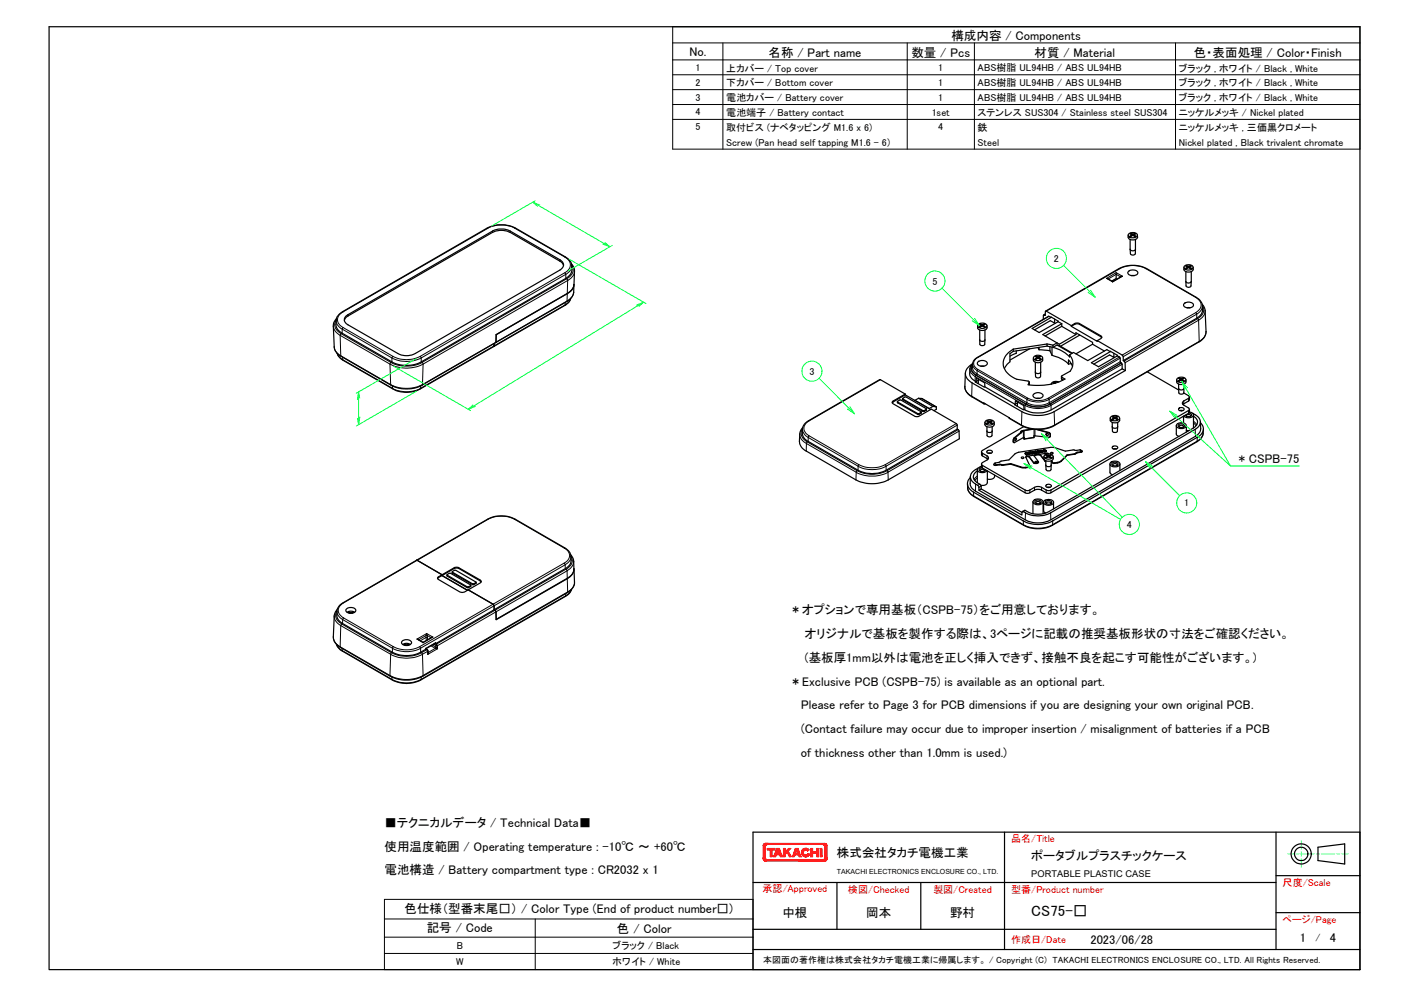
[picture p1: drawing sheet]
<svg xmlns="http://www.w3.org/2000/svg" width="297mm" height="210mm" viewBox="0 0 297 210" stroke-linecap="round" stroke-linejoin="round" font-family="sans-serif">
<g fill="none" stroke="#000" stroke-width=".25">
<path d="M10.3 5.6h276.4v198.6h-276.4zM118.8 55.9l-.5-.8-11-6.2a4.1 4.1 0 0 0-3.5 0l-30.4 17.6-.6 .5-.2 .5M120.5 55.6a2.07 2.07 0 0 1 .6 1.5l-.1 2.8M121 59.9a2.25 2.25 0 0 1-1.4 1.9M121 59.9l-.2 2.2-1 1.2-15.3 8.9M121 59.9a2.48 2.48 0 0 1-1.4 1.9l-15 8.7M235.3 57.4v1.3l-.9 .5M236.3 58.3l-1.7 1-1.3-.7M237.8 49.5a1.02 1.02 0 0 0 .6 1 1.02 1.02 0 0 0 1.1-.1l.3-.3v-.6M237.9 57.1a1.36 1.36 0 0 1 2 .3 1.24 1.24 0 0 1-2.2 0zM238.1 49.2a1.12 1.12 0 0 1 1.7 .4 1.12 1.12 0 0 1-2-.1zM238.2 50.4v2.1"/>
<path d="M238.2 52.5a.63 .63 0 0 0 1.2 0M238.2 52.5l.1 .9a.59 .59 0 0 0 1 0l.1-.9M238.2 49.7h.1M238.2 49.3l.4 .1-.4 .3M238.3 49.7l.1 .1M238.5 58h.7M238.6 49.4v.3M239 49.4v.3M239.2 49.2v.2M239.2 49.1v.1M239.2 49.1a.64 .64 0 0 1-.8 0l.1 .3M239.4 50.4v2.1"/>
<path d="M239.4 49.3l-.4 .1 .4 .3-.2 .1a.48 .48 0 0 0-.8 0M249.6 56.3a.97 .97 0 0 0 .5 .9 .97 .97 0 0 0 1 0l.4-.3v-.6M249.7 56a1.21 1.21 0 0 1 1.8 .3 1.13 1.13 0 0 1-1.9 0zM250 59.3a.65 .65 0 0 0 1.1 0M250 59.3v.9a.58 .58 0 0 0 .6 .3 .58 .58 0 0 0 .5-.3v-.9M250 57.2v2.1M250.2 56.1l-.1-.2a.54 .54 0 0 0 .9 0l-.1 .2M250.4 56.2v.2M250.8 56.2v.2M251.1 56l-.3 .2 .3 .3-.1 .1a.46 .46 0 0 0-.4-.3 .46 .46 0 0 0-.5 .3l-.1-.1 .4-.3-.4-.2M251.1 57.2v2.1M70.9 67.1a1.99 1.99 0 0 0-.6 1.6l.3 4.9a3.1 3.1 0 0 0 1.3 1.5l10.5 6a7.2 7.2 0 0 0 6.6 0l15.5-8.9"/>
<path d="M71.4 66.3l.8-.6 30.5-17.7a6.8 6.8 0 0 1 6 0l10.5 6.1a2.24 2.24 0 0 1 1.3 1.9l.1 .8a2.12 2.12 0 0 1-1.3 1.8l-30.5 17.6a6.9 6.9 0 0 1-6.2 0l-10.5-6a2.13 2.13 0 0 1-1.3-1.9l.1-1.2zM73 66.5l30.8-17.8a4.2 4.2 0 0 1 3.7 0l10.5 6a1.14 1.14 0 0 1 .8 1.1 1.14 1.14 0 0 1-.8 1.1l-30.4 17.5a3.9 3.9 0 0 1-3.7 0l-10.5-6a1.09 1.09 0 0 1-.4-1.9zM104.1 73l-15.5 8.9a6.2 6.2 0 0 1-5.8 0l-10.5-6a2.77 2.77 0 0 1-1.2-1.5M104.2 72.4l-.1 .6M104.6 70.5l-.1 1.7M120.3 62.9a2.25 2.25 0 0 1-1.2 1.4l-15 8.7M203.5 78.6l-.1 2.8a2.53 2.53 0 0 0 1.5 2.2l2.6 1.5h.2M204.8 76.8a2.06 2.06 0 0 0-1.3 2 2.06 2.06 0 0 0 1.4 1.8l10.5 6.1a7.5 7.5 0 0 0 6.8 0l15-8.7M205.1 76.5l-.6 1-.1 1.1a1.98 1.98 0 0 0 1.4 1.8M206.1 76.3a1.29 1.29 0 0 1 2 .2 1.22 1.22 0 0 1-2.1 0zM206.1 68.6v.4a1.15 1.15 0 0 0 2 0v-.4M206.2 68.3a1.18 1.18 0 0 1 1.9 .3 1.13 1.13 0 0 1-2 0z"/>
<path d="M206.3 79.9l-.1 .2M206.5 68.3l.4 .2-.4 .3 .2 .1M206.5 69.5v2.1M206.5 71.6a.64 .64 0 0 0 1.1 0M206.5 71.6l.1 .9a.6 .6 0 0 0 1 0v-.9M206.7 77.1h.8M206.7 68.4v-.2a.57 .57 0 0 0 .8 0v.2M206.9 68.5v.2M207.3 68.5v.2M207.6 69.5v2.1M207.6 68.3l-.3 .2 .3 .3-.1 .1a.46 .46 0 0 0-.4-.3 .46 .46 0 0 0-.4 .3M213.6 73.5v.5l-.7 .5v1.7l-.6 .5-.6 .9"/>
<path d="M213.6 73.5a3.2 3.2 0 0 0-1.7 4.4 4.8 4.8 0 0 0 2.5 2l2.4 .4 .2 .2-.3 .5a12.9 12.9 0 0 0 7.8-1.2l-.6-.3-.1-.3 1.8-1a2.68 2.68 0 0 0-.1-3.5M214.2 73.9v.5l-1.3 .6M217 73.5l-4.1 2.3M217.9 75.4a.99 .99 0 0 0 .5 1 .99 .99 0 0 0 1.1-.2l.3-.3v-.5M218.1 75a1.15 1.15 0 0 1 1.7 .4 1.12 1.12 0 0 1-1.9 0zM218.3 78.4a.65 .65 0 0 0 1.1 0M218.3 78.4v.9a.59 .59 0 0 0 1.1 0v-.9M218.3 75.1l.3 .2M218.3 76.3v2.1M218.5 75.2l-.1-.2a.64 .64 0 0 0 .9 0l-.1 .2M218.6 75.3v.2M218.9 73.2l.2 .5"/>
<path d="M219.1 75.3l-.1 .2M219.1 73.7l2.2 .2M219.1 73.2v.5M219.4 76.3v2.1M219.4 75.1l-.4 .2 .4 .3-.1 .1a.56 .56 0 0 0-.9-.1h-.1l.3-.3M219.9 67.2l.1-.8v-.1l.3 .1 .2-.9 5.3 3.1M220.3 66.1l-.3 .2M220.4 65.5l15.5-8.9a6.5 6.5 0 0 1 5.8 0l10.5 6a2.48 2.48 0 0 1 1.3 2.6 1.93 1.93 0 0 1-1.2 1.8l-15.5 8.9M220.7 72.5l1.3 .2M220.7 72.5v.4l1.1 .2v1.7M220.7 72.5l-7.1 1M220.7 72.9l-7.1 1.1"/>
<path d="M221.3 73.9l.5 .9M221.3 73v.9M221.6 66.9l-.6-.3-14.9 8.7a1.91 1.91 0 0 0-1.1 2M221.6 66.9v-.1l1.5 .8v.2M221.6 66.9l-4 2.3 1.5 .8 4-2.2M221.8 74.8a7.8 7.8 0 0 1 3.5 1.9M222 73.2a7.2 7.2 0 0 1 3.5 2v-.5M222 72.7v.5M222.3 67.2v.7l-.1 .1M222.4 68.1l-1-.6-3.3 2M222.8 72.7l.5 .1 2.8 1.6M222.8 72.7l-.8 .5"/>
<path d="M222.8 72.7l3.1 1.7M222.8 72.2l-.8 .5M223.1 67.8l.7 .4M223.8 79.3v.5l.2 .3M223.8 68.2l-4 2.3 3 1.7M223.8 68.2v.5M223.8 68.7l-3.5 2.1M223.8 68.7l3 1.8M225.3 76.7v-.9l.8 1.4M225.8 68.6l.9-.5h.8l4.6 2.6 .2 .4-1 .6v.2l-5.5-3.2zM225.8 68.7l.8-.4 .7-.1 5 2.9M225.8 76.6l-.5 .1"/>
<path d="M226.8 70.5v-.4l3.5 2v.4M226.8 70.5l-3.5 2-.5-.3M227.6 70.5l-4 2.4M230.3 72.5l2.5 1.4M230.3 72.5l-3.5 2M231.3 71.7l5.4 3.1 .1 1.1M234.1 74.1l-.8-.5-4 2.3-3-1.7-.8 .5M234.1 74.1l-4 2.3 1.5 .8 4-2.2M234.1 74.1l1.5 .7v.2M234.8 74.4v.7l-.1 .1M234.9 75.3l-1-.5-3.3 1.9M235.6 75l.6 .4v.8l.4 .5v1"/>
<path d="M236.6 77.7l-15 8.6a6.2 6.2 0 0 1-5.7-.1M236.6 77.7l.6 .3M236.8 75.9l.4 .4v1.7M241.9 78.3l6.6 3.8M248.1 80a.92 .92 0 0 0 .3 .9 .92 .92 0 0 0 1 .1l.6-.4v-.6M248.2 79.7a1.22 1.22 0 0 1 1.8 .3 1.14 1.14 0 0 1-1.9 0zM248.5 79.7l.3 .2-.3 .3 .1 .1a.48 .48 0 0 1 .9 0l.1-.1M248.7 79.8l-.1-.2a.61 .61 0 0 0 .9 0l-.1 .2M248.8 79.9l.1 .2M249.3 79.9l-.1 .2M249.6 79.7l-.3 .2 .3 .3M249.7 63.9a1.26 1.26 0 0 1 1.9 .3 1.2 1.2 0 0 1-2.1 0z"/>
<path d="M250.2 64.8h.7M253.4 64.1l.7 1.2 .2 4.5a2.5 2.5 0 0 1-1.6 2.2l-30.5 17.6a7.4 7.4 0 0 1-6.8 0l-2.7-1.7M169.2 90l-.5 1-.2 2a2.4 2.4 0 0 0 1.5 2l10.4 6.1a7.6 7.6 0 0 0 6.9 0l14.9-8.7v-1.7l-.4-.3M189.2 84.6v.2l4.3 2.5 .6-.2 .1-.3M189.2 84.5l.7-.3 4.3 2.6-.7 .3zM190.3 83.9v.3l4.3 2.5 .7-.3v-.3M190.3 83.9l.7-.3 4.3 2.6-.4 .3h-.4zM190.8 83.2l-2.7 1.6M190.8 83.2l5.4 3.1M190.8 83l-5.3-3.1-15 8.7a2.49 2.49 0 0 0-1.4 2.8 2.23 2.23 0 0 0 1.3 1.6l10.5 6a6.5 6.5 0 0 0 5.9 0l15-8.6M190.8 83v.2M190.8 83l-2.5 1.5-.2 .2v.2l4.8 2.8h.8l2.6-1.5 5.4 3.1 .1 1.1"/>
<path d="M193.7 83.9h.6l3 1.8M193.7 83.9l3 1.7M193.7 83.9l-.8 .4 3 1.8 .8-.5M196.7 85.6l.6 .1M197.3 85.7l.1 .5-.5 .3M205.8 80.4l-.2 .1 1.9 1h.1M205.8 80.4v-.7l1.8 .9v.9M206 99.2a1.34 1.34 0 0 0-.8 1.3 1.34 1.34 0 0 0 .9 1.2l.6 .4 .2 .9M206 98.9v2.8M206.2 80.1l-.4 .3M206.2 80.1v.6l-.1 .1M206.7 99.3a.41 .41 0 0 1 .3-.5 .41 .41 0 0 1 .5 .2v.3"/>
<path d="M206.9 98.2l-.4 .2M206.9 98.3a.61 .61 0 0 0-.7 .2 .61 .61 0 0 0 0 .8 1.49 1.49 0 0 0 1.9-.2M206.9 95.1l.1 .9 1.3 .7M207 98.5a.4 .4 0 0 0-.5 .2 .4 .4 0 0 0 .1 .5 .86 .86 0 0 0 1.1-.2M207.4 84.9l5.4 3.1M207.6 81.5l6.4 3.7M207.6 89a.98 .98 0 0 0 .5 .9 .98 .98 0 0 0 1.1 0l.4-.4v-.5M207.9 88.6a1.19 1.19 0 0 1 1.7 .4 1.13 1.13 0 0 1-2-.1zM208 88.7l.4 .2-.4 .3h.2M208.1 90.8a.66 .66 0 0 0 1.1 0M208.1 90.8v.9a.58 .58 0 0 0 .5 .3 .58 .58 0 0 0 .5-.3l.1-.9M208.1 89.9v.9"/>
<path d="M208.1 95l.1-.1a.61 .61 0 0 1 1 .3 .69 .69 0 0 1-1.2-.1zM208.1 99.2v2.4a1.05 1.05 0 0 1-1.3 .6M208.3 88.8l-.1-.2 .4 .2 .4-.2v.2M208.3 95.5h.7M208.4 88.9v.2M208.8 88.9v.2M209 89.3a.48 .48 0 0 0-.8 0M209.2 89.9v.9M209.2 88.7l-.4 .2 .4 .3h-.2M210 98l.9-.1 .4 .1a4.7 4.7 0 0 1 4.1 .5l1.4-.1 .3-.3M213.1 97.6v.2M214 85.2h-.1l1.8 1.1 .2-.1"/>
<path d="M214 85.2l.1-.8 1.7 1 .1 .8M214.1 92.3h.1a.25 .25 0 0 1 .1 .3 .25 .25 0 0 1-.4 .1zM214.5 84.8l-.5 .4M214.5 84.8l-.1 .7M214.5 84.7v.1M215.2 91h.1M215.2 90.9v.1M215.3 96.4a.27 .27 0 0 1 .3-.2 .27 .27 0 0 1 .2 .3l-.3 .1zM215.6 90.7l-.4 .1 .1 .2M215.9 92.1v.3l-.1-.2M215.9 92.1v.4l-.2-.3M215.9 92.1l-.2 .1"/>
<path d="M216.2 95.4l.3-.1 .2 .1h-.1a.21 .21 0 0 0-.3-.1 .21 .21 0 0 0-.1 .3 .21 .21 0 0 0 .3 .1l.3-.2a.3 .3 0 0 1-.4 .2 .3 .3 0 0 1-.2-.3zM216.2 95.5l.2 .3M216.3 96.3l.2-.1h.5l.9 1.3 .4 .1a.44 .44 0 0 0 .6-.3M216.3 95.4l-.2 .1M216.4 95.8h.1M216.5 95.4h.2M216.7 96.1h.3l1 1.4h.5l.4-.3M216.7 96.1l-.5 .1 .9 1.9-.1 .2-1.6 .1-2.3-.8M216.8 95.5l-.2 .2M216.9 95.3l.1 .2M216.9 95.3l.2 .4M216.9 95.3h-.1"/>
<path d="M217 80.5v.5M217 95.5l.1 .2M217.2 95.2l.1 .2M217.3 95.5h.1M217.3 95.4l.2 .2M217.3 95.2l.1 .1M217.3 95.4l-.3 .1M217.3 95.3v.1M217.3 95.4v.1M217.4 95.4l.2 .2h-.1M217.4 95.3v.1M217.5 90.4l-1.9 .3-1.9 1.6-.1 .8 .2 .1"/>
<path d="M217.5 95.6l-.1-.1v-.3h-.6l.2 .5h.1M217.7 95.3l-.1-.2a.19 .19 0 0 1 .3 0 .19 .19 0 0 1 0 .3l-.1 .2M217.7 95.2v.1M217.7 95.1l-.2 .1M217.7 95.5v.1l.4-.1M217.7 95.5v.1M217.8 95.5h.3M217.8 90.4l-2.1 .4-1.9 1.5-.1 .9 2-1M217.8 95.1l.1 .1M217.8 95.3l-.1 .2M217.8 95.4l-.1 .1M217.9 95.2h.1"/>
<path d="M217.9 95.2l-.2-.1v.2M217.9 95.2l-.1 .1M217.9 83a1.3 1.3 0 0 1 2 .3 1.24 1.24 0 0 1-2.1 0zM218 95.2h.1M218 91.8h.1M218 91.8v.4l-2.1 .3M218 96l.9 1.2M218 96l.9-.2h.4l1.2 1.4M218 95.8v.2M218 95.8l-1.3 .3M218.1 97.3a.25 .25 0 0 1 .3-.2 .25 .25 0 0 1 .2 .3zM218.2 95.1v.2"/>
<path d="M218.2 95.3l.2 .2M218.2 95.1l-.1 .1M218.2 95.3l.3 .1M218.2 95.3v-.1a.19 .19 0 0 1 .3-.1 .19 .19 0 0 1 0 .3M218.4 95.5h.1M218.4 95.1a.25 .25 0 0 1 .2 .3 .25 .25 0 0 1-.4 .1 .25 .25 0 0 1-.1-.3 .27 .27 0 0 1 .3-.2 .27 .27 0 0 1 .2 .3M218.5 83.9h.7M218.5 90.4l2.7 .8 .2 .3v.4l-.3 .2-3.1-.3M218.5 95.4h.1M218.5 95.3v.1M218.5 95.4v.1M218.7 95.1l.1-.1 .2 .1"/>
<path d="M218.7 95.1h.1M218.8 95.3l.1 .1M218.8 95.3h.1M218.8 95.1h.1M218.8 95l-.1 .1M218.8 90.5l2.3 .6 .3 .3v.6M218.8 95.2l.1 .1M218.8 95.2v.1M218.9 95.4h.1M218.9 95.3v.1M218.9 95h.1M218.9 95.1h.1"/>
<path d="M219 95l.1 .1M219 95.1l-.1 .1 .2 .1h-.2M219 95.1v.1M219 95h-.3v.1M219 95.1l.2 .2M219.1 95.2l.1 .1M219.1 95.1h-.1M219.1 95.2v.2M219.1 95.1h.1M219.1 95.7l.2 .1 1.2 1.3M219.1 95.7l-1.1 .1M219.2 95.3l-.2 .1"/>
<path d="M219.2 95.3h.1M219.3 94.9l.1 .1zM219.3 95h-.1M219.3 95h.1M219.4 94.9l-.1 .1M219.4 95.2v.1M219.4 94.8h.2M219.4 94.9h.1M219.5 95.2h.3M219.5 94.9v.1M219.5 94.9h.1M219.5 95.1l-.1 .1"/>
<path d="M219.5 95v.1M219.6 94.8l.1 .2-.2 .3M219.6 94.9l.1 .1M219.8 95.2l-.4 .1M219.8 94.9a.32 .32 0 0 1 .4-.2 .32 .32 0 0 1 .2 .4h-.5zM219.8 95l.1 .1M219.8 94.8a.33 .33 0 0 1 .5-.1 .33 .33 0 0 1 .1 .4l-.4 .1-.2-.2zM219.9 94.9l-.1 .1M219.9 95l.5-.1zM220.1 96.1a1.04 1.04 0 0 0 .5 1 1.04 1.04 0 0 0 1.2-.1l.2-.3v-.6M220.3 95.8a1.05 1.05 0 0 1 1.7 .5 1.14 1.14 0 0 1-1.9-.2zM220.4 95.6h.1"/>
<path d="M220.4 94.9v.1M220.4 95.5v.2M220.4 95.5l-1.3 .2M220.4 95.5l.3-.1 .3 .2M220.5 98v.9a.62 .62 0 0 0 1.1 0v-.9M220.5 95.9l.3 .2M220.5 97v.9a.65 .65 0 0 0 1.1 0v-.9M220.5 94.9l.1 .1M220.5 95v.1M220.6 95h.1M220.8 96.1l-.3 .3h.2M220.8 96.1v.2"/>
<path d="M220.9 95.6h-.5M221.3 96.1l-.1 .2M221.4 96l.1-.2a.54 .54 0 0 1-.9 0l.1 .2M221.5 95.4a.26 .26 0 0 1 .3-.1 .26 .26 0 0 1 .2 .3 .28 .28 0 0 1-.4 0 .28 .28 0 0 1-.1-.2zM221.6 95.9l-.3 .1 .2 .4a.61 .61 0 0 0-.9 0M221.6 80.9h.1M222 80.6l.3 .1M222.2 80.5h.1M222.2 80.5l.3 .2M222.2 80.5v.2M223.2 80.5a1.17 1.17 0 0 0-1.6 .4M225 95.8v.1"/>
<path d="M227.8 94.8l.3 .1 .1 .2-1.1 .1-.5 .4-1.6 .2M227.9 95.2l-.9 .2-.3 .2a2.95 2.95 0 0 0-3.1 1.6l-1.4 .4-.4-.1-.1-.5 .1 .3 .4 .2 1.1-.2 1.7-1.5M228 95.2l-.2-.5-.9 .2-.5-.2a4.4 4.4 0 0 1-4.1-.4l-.9-.1-6.6 1-.7 .3a3.1 3.1 0 0 1-3.2 1.7l-.2 .2-1 .1a.26 .26 0 0 0-.2 .4 .26 .26 0 0 0 .3 .1l1-.2 .6 .1 1.7-.3M234 97.7v2l.5 .3M234.1 88a1.01 1.01 0 0 0 .4 1 1.01 1.01 0 0 0 1.1 0l.4-.4v-.6M234.1 97.5a1.29 1.29 0 0 1 2 .2 1.22 1.22 0 0 1-2.1 0zM234.3 87.7a1.05 1.05 0 0 1 1.7 .5 1.19 1.19 0 0 1-1.9-.2zM234.4 97.6a.73 .73 0 0 1 1.3 .3 .76 .76 0 0 1-1.3-.2zM234.5 89v.9a.67 .67 0 0 0 1.1 0v-.9M234.5 87.8l.3 .2-.3 .3M234.5 89.9v.9a.62 .62 0 0 0 1.1 0v-.9M234.5 88.3h.1"/>
<path d="M234.5 94.1a.57 .57 0 0 1 .7-.2 .57 .57 0 0 1 .4 .5 .57 .57 0 0 1-.7 .3 .57 .57 0 0 1-.4-.6zM234.7 98a.43 .43 0 0 1 .3-.4 .43 .43 0 0 1 .5 .4h-.1M234.7 87.9l-.1-.2a.59 .59 0 0 0 .9 0l-.1 .2M234.7 94.6h.7M234.8 88l.1 .2M235.3 88l-.1 .2M235.3 87.9l.3 .4h-.1a.46 .46 0 0 0-.5-.2 .46 .46 0 0 0-.4 .2h-.1M235.6 87.8l-.3 .1M236.1 97.7v1.4M248 89.6v1.9l.5 .4M248.2 89.3a1.33 1.33 0 0 1 1.9 .3 1.22 1.22 0 0 1-2.1 0zM248.4 89.5a.73 .73 0 0 1 .7-.3 .73 .73 0 0 1 .6 .6 .71 .71 0 0 1-.7 .2 .71 .71 0 0 1-.6-.5z"/>
<path d="M248.5 81.8a.65 .65 0 0 0 1.1 0M248.5 81.8v.9a.62 .62 0 0 0 1.1 0M248.5 80.9v.9M248.5 86a.57 .57 0 0 1 .7-.2 .57 .57 0 0 1 .4 .6 .57 .57 0 0 1-.7 .2 .57 .57 0 0 1-.4-.6zM248.6 90a.39 .39 0 0 1 .4-.4 .39 .39 0 0 1 .4 .4M248.7 86.5h.7M248.9 86.4l.2 .2M249.5 87.7v1.4M249.6 82.8l1 .6 .1 .3-1.1 .8a.47 .47 0 0 0-.3 .4 .47 .47 0 0 0 .3 .4l1 .7v.4l-29.1 16.8-.7 .1-1.2-.7a1.7 1.7 0 0 0-1.5 0l-1.3 .7-.7-.1-9.2-5.3 .1-.4 1.1-.6a.47 .47 0 0 0 .3-.5 .47 .47 0 0 0-.3-.4l-1.1-.6-.1-.4 8.9-5.1M249.6 80.2h.1M249.6 80.9v.9M249.6 81.8v.9"/>
<path d="M250.1 90.7h.5M250.1 89.6v1.4M250.2 87.7a.44 .44 0 0 1 .3-.4 .44 .44 0 0 1 .5 .3l-.1 .1M250.6 87a.42 .42 0 0 1 .6 .4 .42 .42 0 0 1-.6 .4l-.5-.1-.2-.3M250.8 86.8l-.3 .3-29.1 16.7h-.7l-1.1-.6a1.7 1.7 0 0 0-1.5 0l-1.3 .7-.6-.1-9.2-5.3-.1-.8M250.8 86.8a.67 .67 0 0 1 .7 .8 1.43 1.43 0 0 1-1.9 0M250.8 83.6l-.2 .8-1.2 .8M250.8 86.2v.6M251.5 87.1a1.84 1.84 0 0 1 1.3 2.6l-.8 .7-30.5 17.6a6.4 6.4 0 0 1-6-.2l-.1 .7-9-5.2v-.7l-.2-.3a2.12 2.12 0 0 1-1.6-2.2l.4-.7 1.2-.8M251.6 87.7a1.34 1.34 0 0 1 .9 1.2 1.34 1.34 0 0 1-1 1.3l-30.4 17.6a5.3 5.3 0 0 1-5.1-.3l-.4 .2M251.6 87.4v2.7M253.1 89a1.78 1.78 0 0 1-.7 3.1l-30.5 17.6a6.7 6.7 0 0 1-6.2 0l-10.5-6a1.84 1.84 0 0 1-.6-3.1"/>
<path d="M253.1 88.8v1.5a1.92 1.92 0 0 1-1.1 1.6l-30.5 17.6a5.9 5.9 0 0 1-5.4 0l-10.4-6.1a1.79 1.79 0 0 1-1.2-1.6l.1-1.4M253.7 90.4l-.1 .8a2.26 2.26 0 0 1-1.3 1.8l-30.5 17.6a6.7 6.7 0 0 1-6 0l-10.5-6a2.2 2.2 0 0 1-1.3-1.9v-.8M87.8 118l-15.5 9a2.5 2.5 0 0 0-1.3 2.8 2.16 2.16 0 0 0 1.2 1.5l10.5 6.1a6.7 6.7 0 0 0 6 0l1.1-.7M87.8 118l5.4 3.1M87.8 118l15-8.7a6.4 6.4 0 0 1 5.8 0l10.5 6.1a2.41 2.41 0 0 1 1.3 2.8 2 2 0 0 1-1.2 1.6l-15 8.6M120.3 116.9l.6 1.1 .1 1.8a2.24 2.24 0 0 1-1.4 2l-15 8.7M121 119.8a2.34 2.34 0 0 1-1.4 2.1l-15 8.6v-1.6l-.4-.5M121 119.8l.1 2.8a2.59 2.59 0 0 1-1.5 2.2l-30.5 17.6a7.7 7.7 0 0 1-6.8 0l-10.5-6a2.59 2.59 0 0 1-1.5-2.3l.2-4.5 .6-1.2M206.9 103l8.6 4.9M206.9 103l-.5 .3M209.7 100.1a1.03 1.03 0 0 1-1.6 .8M217.8 105.7v2.5"/>
<path d="M217.9 105.4a1.19 1.19 0 0 1 2 .4 1.27 1.27 0 0 1-2.1-.1zM218.3 105.5a.76 .76 0 0 1 1.2 .3 .8 .8 0 0 1-1.3-.2zM218.4 106a.43 .43 0 0 1 .4-.4 .43 .43 0 0 1 .5 .3l-.1 .1M219.9 105.7v2.5M220 105.8v1.7l.1 .3 .3 .2M220.1 105.6a1.33 1.33 0 0 1 2 .2 1.18 1.18 0 0 1-2.1 0zM220.4 105.6a.72 .72 0 0 1 .7-.2 .72 .72 0 0 1 .6 .5 .77 .77 0 0 1-1.3-.2zM220.5 102.2a.67 .67 0 0 1 1.2 .2 .69 .69 0 0 1-1.2-.1zM220.7 106.1a.41 .41 0 0 1 .2-.5 .41 .41 0 0 1 .5 .3v.2M220.7 102.6h.7M222.1 105.8v1.4M73 128.3a1.28 1.28 0 0 1 2 .2 1.2 1.2 0 0 1-2.1 0z"/>
<path d="M73.2 129l.1-.1a1.38 1.38 0 0 1 1.5 .1M73.4 129l.3 .1M73.6 128.9h.1M73.6 128.9v.2M74.4 128.9l-.1 .2M74.4 128.9h.1M74.4 128.9l-.4 .2-.4-.2M74.5 129l-.3 .1M84.8 135a1.18 1.18 0 0 1 2 .5 1.3 1.3 0 0 1-2.2-.2zM84.9 135.7a1.4 1.4 0 0 1 1.6 0M85.1 135.8l.3 .1M85.3 135.7h.1"/>
<path d="M85.3 135.7l.4 .1 .4-.1-.1 .2M85.3 135.7l.1 .2M86.3 135.8l-.3 .1M88.2 134.7l1 .6M89.2 135.3v.1M89.8 136.5v.1M89.8 136.7l.4 .2v.6M89.8 136.6v.1M91.2 134.2l-2 1.1M91.8 135.4l-2 1.2M93.2 121.1v.1M93.2 121.1l2.7-1.6h.7l4.8 2.8-.1 .5-2.6 1.4"/>
<path d="M93.2 121.2l2.5-1.5h.8l4.9 2.9M93.2 121.1v.1l5.3 3.1-5.3-3.1M93.2 121.2l-.9 .7M93.2 121.1l-.9 .4-.1 .2 .1 .3 4.6 2.7h.9l.9-.5M94.3 121l.4-.2h.3l4.2 2.5-.6 .3zM94.3 121.1v.2l4.2 2.5 .7-.3v-.2M95.3 120.5l.1 .2 4.2 2.4 .7-.2 .1-.3M95.4 120.4l.7-.3 4.3 2.5-.8 .4zM98.7 124.2l5.3 3.1 .2 1.1M104.2 128.4l-12.7 7.3M120.5 124.2a2.41 2.41 0 0 1-1.3 1.4l-30.5 17.6a6.5 6.5 0 0 1-6 0l-10.5-6.1a2.6 2.6 0 0 1-1.3-1.4M211.8 175.3v24.7"/>
<path d="M269 175.3v24.7M277.9 178.4l5.6-.7v4.3l-5.6-.7zM286.7 175.3h-128v28.9h128M158.7 195.7h110.3M158.7 185.9h110.3M158.7 200h128M176.4 185.9v9.8M194.1 185.9v9.8M269 192.2h17.7M269 184.4h17.7"/>
<circle cx="220.8" cy="91.5" r=".25"/>
<circle cx="274.3" cy="179.9" r="1.41"/>
<circle cx="274.3" cy="179.9" r="2.12"/>
</g>
<g fill="none" stroke="#000" stroke-width=".21">
<path d="M141.8 5.6h144.9v25.8h-144.9zM141.8 9h144.9M141.8 12.6h144.9M141.8 15.7h144.9M141.8 18.9h144.9M152.4 9v22.4M191.3 9v22.4M205.4 9v22.4M247.8 9v22.4M141.8 22h144.9M141.8 25.1h144.9M102.7 48l.1 .1"/>
<path d="M102.8 48.1a6.2 6.2 0 0 1 5.8 0M102.8 48.1l-30.5 17.6M103.8 48.7v.2M107.5 48.7v.2M108.6 48.1l10.5 6M108.7 48l-.1 .1M118 54.7v.3M119.1 54.1a1.76 1.76 0 0 1 1.1 1.7 1.76 1.76 0 0 1-1.1 1.6M119.1 54.1h.1M119.3 57.8v.8M119.5 58.7l-30.5 17.6M120.5 56a2.12 2.12 0 0 1-1.2 1.8"/>
<path d="M120.5 55.9a1.91 1.91 0 0 1-1 2.8M121.1 57.2a2.31 2.31 0 0 1-1.4 1.9l-.2-.4M233.3 58.6l2-1.2 1.3 .8-2 1.2zM234.5 59.2l.1 .2M234.6 59.1l.2 .1M234.7 59.2l-.1 .2M234.9 58.9l.2 .1M235.9 56.6a6.7 6.7 0 0 1 5.7 0M236.1 56.6l-15.5 8.9M236.2 58.3l-.9-.5-1.7 1M236.3 58.3l.3-.1h-.4v.2M238.2 49.7l.2 .1"/>
<path d="M238.4 49.1l-.2 .2M238.4 49.2l-.1 .1M238.6 49.5v.2M238.8 49.3l-.1 .3M238.9 49.3v.3M239.1 49.5v.2M239.4 49.3l-.2-.1 .1 .1M239.4 49.7l-.2 .1M241.7 56.6h-.1l10.5 6M250 56.5l.1 .1M250.1 55.9l-.1 .1M250.2 56h-.2"/>
<path d="M250.3 56.3l.1 .2M250.5 56.1v.3M250.6 56.1l.1 .3M250.8 56.3v.2M250.9 56h.2M251 55.9l.1 .1M251.1 56.5l-.1 .1M70.5 73a2.84 2.84 0 0 0 1.4 2.1M70.8 67.5a2.08 2.08 0 0 0 1.4 1.8l-.1 .9M70.9 67.4a1.98 1.98 0 0 0 1 2.9M71.1 74.4l.5 .8 .6 .6 10.5 6M71.9 70.3l10.5 6"/>
<path d="M71.9 70.3l-.2 .2 .1 4.4 10.6 6.2M72.2 65.7h.1M72.2 75.2l.1 .7M72.3 69l-.1 .3 10.4 6.1v.8M72.3 65.7a1.75 1.75 0 0 0-1.1 1.6 1.75 1.75 0 0 0 1.1 1.7M72.3 69l10.5 6.1M73.4 66.3v.2M82.4 76.3a7.3 7.3 0 0 0 6.6 0M82.4 76.3l-.2 .4 .2 4.3a7.5 7.5 0 0 0 6.7 0l-.1 .1M82.8 75.1a6.2 6.2 0 0 0 5.8 0M82.8 75.1l-.2 .2a6.5 6.5 0 0 0 6.2 .1v.8M88.6 75.1l30.5-17.6 .2 .3-30.5 17.6z"/>
<path d="M119.2 63.7l-.1 .6M119.5 63.5v-.1l-30.4 17.6 .1-4.4-.2-.3M120.3 62.9l-.3 .6-.9 .7-30.5 17.7M120.9 61.5a2.35 2.35 0 0 1-1.4 1.9l.2-4.3-30.5 17.6a7.6 7.6 0 0 1-7 0l-10.5-6.1a2.59 2.59 0 0 1-1.4-1.9M185.6 80l-15.1 8.6M204.5 77.7a1.84 1.84 0 0 0 1.1 1.6v1M205 77.3a1.57 1.57 0 0 0 1 1.5M205 76.8a1.49 1.49 0 0 0 .8 2.2M205.7 79.1a1.52 1.52 0 0 1-.7-2.4 1.81 1.81 0 0 0 1 1.4l10.5 6a5.1 5.1 0 0 0 4.7 0M205.7 79.1l-.1 .2 10.5 6.1v.9M205.7 79.1l10.5 6M206 78.8l-.2 .2 10.5 6.1"/>
<path d="M206 78.8l10.5 6M206.2 75.3a1.34 1.34 0 0 0-.9 1.2 1.34 1.34 0 0 0 .9 1.3l-.2 .3v.7M206.2 77.8l10.4 6-.1 .3v.7M206.5 68.8l.2 .1M206.7 68.2l-.2 .1M206.7 68.3h-.1M206.8 68.6l.1 .2M207 68.4v.3M207.1 68.4l.1 .3M207.3 68.6v.2M207.5 68.3h.1M207.5 68.2l.1 .1"/>
<path d="M207.6 68.8l-.1 .1M218.3 75.6l.1 .1M218.4 75l-.1 .1M218.4 75.1h-.1M218.6 75.3v.2M218.8 75.2v.2M218.9 75.2v.2M219.1 75.3v.2M219.2 75.1h.2M219.3 75l.1 .1M219.4 75.6l-.1 .1M220.3 66.3l-.1 .1"/>
<path d="M221.1 66.6l-15 8.7M223.9 79.5v.4M226.6 68.1v.2M227.6 68.1v.2M232.1 70.7v.2M236 75.2l-15 8.6M236.2 75.4l-15 8.7M236.2 76.2l-15 8.6v.2l.1 .1 15-8.7M236.4 76.5l-15 8.6M236.6 76.7l-15 8.7-.2-.3M236.6 74.8l15.6-8.9 .1 .3-15.5 8.9M248.6 79.6l-.1 .1"/>
<path d="M248.6 79.7h-.1M248.8 79.9v.2M249 79.8v.2M249.1 79.8v.2M249.3 79.9v.2M249.4 79.7h.2M249.5 79.6l.1 .1M252.2 62.6h-.1a1.7 1.7 0 0 1 1.1 1.6 1.7 1.7 0 0 1-1.1 1.6M252.5 67.1l-15.5 9M252.7 72v-4.6l-15.5 9M253.5 64.4a2.05 2.05 0 0 1-1.2 1.8v.8M253.5 64.4a1.91 1.91 0 0 1-1 2.7"/>
<path d="M254.1 65.4a2.26 2.26 0 0 1-1.4 2l-.2-.3M254.3 69.8a2.4 2.4 0 0 1-1.5 2.1l-30.5 17.6M82.7 81.8l.1 .1M82.7 81.3v.5M88.7 81.3v.5a6.5 6.5 0 0 1-6 0M168.6 91.4a2.19 2.19 0 0 0 1.4 2v1.6M169.2 90.4a2.21 2.21 0 0 0 1.2 1.7M169.2 90.3a1.93 1.93 0 0 0 1 2.8M170.2 93.1l-.2 .3 10.5 6.1-.1 1.6M170.2 93.1l10.5 6M170.4 92.1l10.5 6.1M170.4 92.1v.9"/>
<path d="M170.6 91.8l10.5 6.1-.2 .3M170.6 88.6a1.68 1.68 0 0 0-1.1 1.6 1.68 1.68 0 0 0 1.1 1.6l-.2 .3M180.7 99.1l-.2 .3a6.8 6.8 0 0 0 6.4 .3l.3-.2 .1 1.6M180.7 99.1a7.1 7.1 0 0 0 6.3 0M180.9 98.2a6.4 6.4 0 0 0 5.9 0M180.9 98.2v.8M181.1 97.9a6.7 6.7 0 0 0 5.6 0l.1 .3M186.8 98.2v.8M188.3 84.5v.1M189.2 84.7v.1M190.3 84v.2M193.5 87.1v.2"/>
<path d="M193.7 87.1v.2M194.1 86.9v.2M194.3 83.9l3 1.8M194.5 86.5v.1M194.9 86.5v.1M195.3 86.2v.2M201.6 89.2l-15 8.7M201.8 89.5l-15 8.7M202 90.5l-15 8.6 .2 .4 15-8.7M203.4 81.4a2.25 2.25 0 0 0 1.4 2M204.8 83.4l.1 .2M204.8 83.4l2.8 1.6"/>
<path d="M204.9 80.6l-.1 2.8M207.1 95.5v.5M207.1 98v.6M207.4 84.9l.1 .2M208 89.2l.2 .1M208.1 96v.6M208.2 88.6l-.2 .1M208.2 88.6l-.1 .1M208.4 88.9v.2M208.5 88.7v.3M208.7 88.7v.3M208.8 88.9v.2"/>
<path d="M209 88.6l.1 .1M209 88.6l.2 .1M209.2 89.2l-.2 .1M209.7 97.6l.1 .4M209.8 97.5l.2 .4M210.8 97.8v.1M211.1 97.9h.1M211.4 97.9v.1M212.7 87.9l.1 .1M212.8 88v.2M212.8 88h.1M212.8 88l2.5 1.5"/>
<path d="M213.6 93l.1 .1M213.6 92.7h.1M213.8 92.2l.1 .1M215.2 98.3v.1M215.2 91h.1M215.3 89.5l.1 .1M215.3 89.5a8 8 0 0 0 7 0l-.1 .1M215.4 86.7l-.1 2.8M215.7 90.8v1.4M215.9 90.7v1.4M216.2 95.4v.1M216.2 85.1l-.1 .2a5.6 5.6 0 0 0 5.5 .1v.9"/>
<path d="M216.2 95.6h.1M216.2 98.4v.1M216.2 85.1a5.6 5.6 0 0 0 5.2 0M216.4 95.3v.1M216.4 95.7v.1M216.5 84.8l-.2 .3a5.4 5.4 0 0 0 5 0M216.5 95.7v.1M216.6 95.3v.1M216.6 83.8a5 5 0 0 0 4.5 .1l.1 .2M216.7 95.7h.1M216.8 98.3v.1M217 96.1v.1"/>
<path d="M217 80.5v.5M217.2 95.2h.1M217.3 95.4v.1M217.3 95.2v.1M217.3 95.4h.1M217.4 95.3h.1M217.6 95.1v.1M217.7 95.1h.1M217.9 95.1v.1M217.9 97.4v.1M218 95.2v.1M218 92.1l-2.1 .3"/>
<path d="M218 90.4v1.4M218.1 95.1h.1M218.2 90.4v1.4M218.2 95.2v.2M218.2 95.8v.1M218.3 95v.1M218.4 95.4v.1M218.4 95v.1M218.5 95.4h.1M218.6 95.2v.1M218.7 95v.1M218.8 94.9v.1"/>
<path d="M218.9 95.3v.1M218.9 95.1v.1M218.9 95.7v.1M219 95h.1M219 95.1h.1M219 95.3v.1M219.1 95v.1M219.1 95.3v.1M219.1 95.1v.1M219.2 95.2v.1M219.3 94.9v.1M219.3 95.8v.1"/>
<path d="M219.4 94.8v.1M219.6 94.8v.1M219.6 94.9v.1M219.8 95v.1M220.1 94.7v.1M220.3 95.1v.1M220.3 97v.1M220.5 96.4h.1M220.6 94.9v.1M220.6 95.8l-.1 .1M220.7 95.8l-.2 .1M220.8 96.1v.2"/>
<path d="M221 95.9v.3M221 95.6h.1M221.1 95.9v.3M221.1 91.1v.1M221.2 84.1v.7a5.3 5.3 0 0 1-4.7 0M221.3 96.1v.2M221.4 95.8l.2 .1M221.4 91.8v.1M221.4 91.5h.1M221.5 95.8l.1 .1M221.6 96.4h-.1M221.8 97.3v.2"/>
<path d="M222 80.6l.2-.1-.1 .1M222.2 86.7l.1 2.8M222.3 97.5v.1M222.5 80.6v.1M222.9 97.4v.1M223.7 97v.1M226.6 95.6v.1M226.9 95.4v.1M227.1 95.2v.2M227.7 94.7l.2 .4M234.5 88.3h.1M234.6 87.7l-.1 .1"/>
<path d="M234.7 87.7l-.2 .1M234.8 88v.2M235 87.8l-.1 .3M235.1 87.8v.3M235.3 88v.2M235.4 87.7l.2 .1M235.5 87.7l.1 .1M235.6 88.3h-.1M248.5 80.2l.1 .1M249.3 87.7l.2 .1M249.6 84.5v.5M249.6 80.2l-.1 .1"/>
<path d="M250.5 83.9v.6M250.5 86.5v.6M251.5 87.1h.1M251.6 88.7l.7 .8M251.6 89.1l.5 .6M252 90.4v1.5M252.3 93l.1-.1-30.5 17.6M253.6 91.2a2.03 2.03 0 0 1-1.2 1.7v-.8M95.7 119.6v.1M96.7 119.6v.1M102.8 109.3a6.6 6.6 0 0 1 5.6 0M102.9 109.3l-30.6 17.7"/>
<path d="M108.6 109.3h-.2l10.5 6.1M119.1 115.4h-.2a1.67 1.67 0 0 1 1.2 1.6 1.67 1.67 0 0 1-1.2 1.6M119.3 119.9l-27.3 15.8M120.4 117.2a2.01 2.01 0 0 1-1.3 1.8l.1 .8M120.4 117.1a1.86 1.86 0 0 1-1.1 2.8M120.9 118.2a2.35 2.35 0 0 1-1.4 2l-.2-.3M204 102.7a2.84 2.84 0 0 0 1.3 1.9M205.2 103.7l.1 .8 10.5 6.1M205.7 102v1.4M206 100.6l-.5 .6M206 100.3l-.7 .7M206.6 102l-.5 .2"/>
<path d="M206.8 102.4l-.4 .2M215.7 109.7v.8a6.8 6.8 0 0 0 6.2 0M216.1 103.2v.6M216.2 107.5l-.5 .3M216.2 108l-.1 1.5M217.1 103.2v.6M218.1 102.6v.6M219.6 102.6v.6M220.6 103.2v.6M221.5 108v1.5M221.5 103.2v.6M221.9 110.5l-.1 .1"/>
<path d="M221.9 109.7v.8M70.5 129.8a2.32 2.32 0 0 0 1.3 2v4.6M70.9 135.7l.4 .6 .9 .8M71 128.7a2.12 2.12 0 0 0 1.2 1.8M71 128.7a1.9 1.9 0 0 0 1 2.7M72 131.4l10.5 6.1M72 131.4l-.2 .4 10.6 6-.1 4.6M72.1 136.5l.1 .5 10.5 6.2M72.2 130.5v.8M72.2 130.5l10.5 6M72.5 130.2l10.4 6-.2 .3M72.5 127a1.69 1.69 0 0 0-1.2 1.6 1.69 1.69 0 0 0 1.2 1.6l-.3 .3"/>
<path d="M73.4 129l.2-.1-.2 .1M73.9 129.1v.1M74 129.1v.1M74.5 129l-.1-.1 .1 .1M82.5 137.5l-.1 .2a7 7 0 0 0 6.7 .1M82.5 137.5a7 7 0 0 0 6.4 0M82.7 136.5v.9M82.7 136.5a6.5 6.5 0 0 0 6 0M82.9 136.2a6.5 6.5 0 0 0 5.6 0l.2 .3M85.1 135.8l.2-.1-.1 .1M85.6 135.8v.2M85.8 135.8v.2"/>
<path d="M86.1 135.7l.1 .1M86.1 135.7l.2 .1M87.9 134.6l2.1-1.2 1.2 .8-2 1.2zM88.2 134.7l-.3-.1h.4v.2M88.5 136.2l30.4-17.6 .2 .3-30.4 17.6M88.7 136.5v.9M88.9 137.5l.2 .3M89.1 137.8v4.6M89.1 137.8l1-.6 .1 .6M90 133.4l.1 .5M90 133.4l-.2 .5-1.5 .9M90.1 136.8h-.1l.1 .4 .1-.1"/>
<path d="M90.1 134.3h-.3l.1 .6M90.1 133.9h-.3v.4l-1.2 .7M90.1 133.9v.4M90.1 134.3l.1 .4M90.1 133.9l.8 .4M90.2 137.4h.1M90.2 137.5v.3M90.3 137.4l-.1 .4M90.8 136l1 .5M91.1 135.8l.8 .5M91.5 135.6l.4 .3M91.8 136.5l-1.5 .9"/>
<path d="M91.9 136.3l-.1 .2M91.9 136.3h.1M91.9 136v.3M91.9 136.3l-.1 .2 .4 .1M91.9 136.3l.3 .3M92 135.7l-.2-.3-2 1.1 .2 .3-1.1 .7M92.2 136.6l-2 1.2M92.4 121.5v.1M94.3 121.2v.1M95.4 120.5v.2M98.5 123.6v.2M98.8 123.6v.2"/>
<path d="M99.2 123.3v.2M99.6 123v.1M99.9 123v.1M100.3 122.7v.2M101.3 122.2v.2M119.2 125.6l.1-.1-30.5 17.6v-.5M119.6 121.9l.1 2.8M119.6 121.8l-.1-1.6-27.3 15.8v.6M119.7 124.7l-30.5 17.6a7.6 7.6 0 0 1-7 0l-10.5-6.1a2.54 2.54 0 0 1-1.4-2.1M119.7 124.7l-.1 .1M120.5 124.2l-.6 .8-.6 .5v-.5M121.1 122.6a2.4 2.4 0 0 1-1.4 2.1"/>
<path d="M82.6 142.6v.5a6.8 6.8 0 0 0 6.2 0l-.1 .1M81 189.4h77.7v14.8h-77.7zM81 193.5h77.7M81 197.4h77.7M112.8 193.5v10.7M81 200.8h77.7"/>
<circle cx="92" cy="135.8" r=".19"/>
</g>
<g fill="#f00" stroke="#f00" stroke-width=".21">
<path d="M173.8 178.3l.5 2.6-.5-.2z"/>
<path d="M173.8 180.7l.5 .2-.5-.1z"/>
<path d="M173.8 180.8l.5 .1h-.5z"/>
<path d="M173.8 180.9h.5v.1z"/>
<path d="M173.7 181h.6z"/>
<path d="M173.7 181h.6v.1z"/>
<path d="M173.7 181l.6 .1z"/>
<path d="M173.5 181.1h.8z"/>
<path d="M173.4 181.1l.7 .2z"/>
<path d="M173.5 181.1l.7 .1z"/>
<path d="M173.5 181.1h.8l-.1 .1z"/>
<path d="M173.4 181.1l.7 .2-.3 .1z"/>
<path d="M161.8 181.1h11.6l.4 .3z"/>
<path d="M161.4 181.4l.4-.3 12 .3z"/>
<path d="M161.1 181.3l.7-.2-.4 .3z"/>
<path d="M161.1 181.3l.3 .1z"/>
<path d="M161.1 181.3l.7-.2z"/>
<path d="M161 181.2l.7-.1z"/>
<path d="M161 181.1h.7l-.7 .1z"/>
<path d="M161 181.1h.7z"/>
<path d="M161 181.1h.6z"/>
<path d="M160.9 181h.6l-.5 .1z"/>
<path d="M160.9 181h.6z"/>
<path d="M160.9 180.9h.6l-.6 .1z"/>
<path d="M160.9 180.9h.6z"/>
<path d="M160.9 180.9l.5-.2v.1z"/>
<path d="M161.4 178.3v2.4l-.5 .2z"/>
<path d="M160.9 178.1l.5 .2-.5 2.6z"/>
<path d="M160.9 178.1l.5 .1v.1z"/>
<path d="M160.9 178.1h.6z"/>
<path d="M160.9 178l.6 .1h-.6z"/>
<path d="M160.9 178h.6z"/>
<path d="M161 177.9l.5 .1h-.6z"/>
<path d="M161 177.9h.6z"/>
<path d="M161 177.9h.7z"/>
<path d="M161.1 177.7l.7 .2z"/>
<path d="M161 177.8l.7 .1z"/>
<path d="M161 177.8l.7 .1h-.7z"/>
<path d="M161.1 177.7l.3-.1 .4 .3z"/>
<path d="M161.4 177.6l12 .3h-11.6z"/>
<path d="M161.4 177.6h12.4l-.4 .3z"/>
<path d="M173.4 177.9l.4-.3 .3 .1z"/>
<path d="M173.8 177.6l.3 .1z"/>
<path d="M173.4 177.9l.7-.2z"/>
<path d="M173.5 177.9l.7-.1z"/>
<path d="M173.5 177.9l.7-.1 .1 .1z"/>
<path d="M173.5 177.9h.8z"/>
<path d="M173.6 177.9h.7z"/>
<path d="M173.7 178l.6-.1v.1z"/>
<path d="M173.7 178h.6z"/>
<path d="M173.8 178.1l.5-.1v.1z"/>
<path d="M173.8 178.1h.5z"/>
<path d="M173.8 178.2l.5-.1-.5 .2z"/>
<path d="M173.8 178.3l.5-.2v2.8z"/>
<path d="M161.1 177.7l.3-.1z"/>
<path d="M173.8 181.4l.3-.1z"/>
<path d="M162.8 179l.6-.3v.3z"/>
<path d="M161.8 178.7h1.6l-.6 .3z"/>
<path d="M161.8 178.7l1 .3h-.4z"/>
<path d="M161.8 178.7l.6 .3h-.6z"/>
<path d="M162.4 179l.4 1.4h-.4z"/>
<path d="M162.4 179h.4v1.4z"/>
<path d="M163.8 179.7h.5l.1 .4z"/>
<path d="M164.3 179.7l.6 .7-.5-.3z"/>
<path d="M164.3 178.7l.6 1.7-.6-.7z"/>
<path d="M163.7 178.7l.3 .4-.2 .6z"/>
<path d="M163.7 178.7l.1 1-.7 .7z"/>
<path d="M163.8 179.7l-.1 .4-.6 .3z"/>
<path d="M163.1 180.4l.6-.3-.2 .3z"/>
<path d="M163.7 178.7h.6l-.3 .4z"/>
<path d="M164.3 178.7v1l-.3-.6z"/>
<path d="M163.8 179.7l.6 .4h-.7z"/>
<path d="M164.4 180.1l.5 .3h-.4z"/>
<path d="M166.2 179.3l.2 1.1-.5-.8z"/>
<path d="M165.5 179.4l.7-.1-.3 .3z"/>
<path d="M165.5 179.4l.4 .2-.4 .4z"/>
<path d="M165.5 179.4v.6l-.3 .4z"/>
<path d="M165.5 180v.4h-.3z"/>
<path d="M166.2 179.3l.7 1.1h-.5z"/>
<path d="M166.2 178.7h.5l-.5 .6z"/>
<path d="M166.2 178.7v.6l-.7 .1z"/>
<path d="M165.2 178.7h.3v.7z"/>
<path d="M165.2 178.7l.3 .7-.3 1z"/>
<path d="M167.7 179.7h.5l.1 .4z"/>
<path d="M168.2 179.7l.7 .7-.6-.3z"/>
<path d="M168.3 178.7l.6 1.7-.7-.7z"/>
<path d="M167.7 178.7l.3 .4-.3 .6z"/>
<path d="M167.7 178.7v1l-.7 .7z"/>
<path d="M167.7 179.7l-.1 .4-.6 .3z"/>
<path d="M167 180.4l.6-.3-.1 .3z"/>
<path d="M167.7 178.7h.6l-.3 .4z"/>
<path d="M168.3 178.7l-.1 1-.2-.6z"/>
<path d="M167.7 179.7l.6 .4h-.7z"/>
<path d="M168.3 180.1l.6 .3h-.4z"/>
<path d="M170.2 179.2l.4-.2z"/>
<path d="M170.5 178.9l-.3 .3z"/>
<path d="M170.2 179.2l.3-.3z"/>
<path d="M170.4 178.9l-.2 .3z"/>
<path d="M170.3 178.8l-.1 .4z"/>
<path d="M170.3 178.8l-.2 .3z"/>
<path d="M170.2 178.7l-.1 .3z"/>
<path d="M170.2 178.7l-.2 .3z"/>
<path d="M170.1 178.7l-.1 .3z"/>
<path d="M170 178.7v.3z"/>
<path d="M169.9 178.7h.1l-.1 .3z"/>
<path d="M169.9 178.7v.3z"/>
<path d="M169.8 178.7l.1 .3z"/>
<path d="M169.8 178.7v.3z"/>
<path d="M169.7 178.7l.1 .3z"/>
<path d="M169.6 178.7h.1l.1 .3z"/>
<path d="M169.6 178.7l.1 .3z"/>
<path d="M169.5 178.7l.2 .3z"/>
<path d="M169.5 178.7l.1 .3z"/>
<path d="M169.5 178.8l.1 .2z"/>
<path d="M169.5 178.8l.1 .3z"/>
<path d="M169.4 178.8l.2 .3z"/>
<path d="M169.4 178.8l.1 .3z"/>
<path d="M169.3 178.8l.2 .3z"/>
<path d="M169.3 178.8l.2 .4z"/>
<path d="M169.2 178.9l.3 .3z"/>
<path d="M169.2 179l.3 .2z"/>
<path d="M169.1 179l.4 .2z"/>
<path d="M169.1 179l.3 .3z"/>
<path d="M169.1 179l.3 .3-.3-.1z"/>
<path d="M169.1 179.2l.3 .1z"/>
<path d="M169 179.2l.4 .1z"/>
<path d="M169 179.2l.4 .2z"/>
<path d="M169 179.3l.4 .2z"/>
<path d="M169 179.3l.4 .2-.4-.1z"/>
<path d="M169 179.4l.4 .1z"/>
<path d="M169 179.5h.4z"/>
<path d="M168.9 179.6l.5-.1z"/>
<path d="M168.9 179.6h.5l-.4 .1z"/>
<path d="M169 179.7l.4-.1z"/>
<path d="M169 179.7h.4l-.4 .1z"/>
<path d="M169 179.8l.4-.1z"/>
<path d="M169 179.9l.4-.1z"/>
<path d="M169 179.9l.4-.1-.4 .2z"/>
<path d="M169 180l.4-.2z"/>
<path d="M169.1 180l.3-.2z"/>
<path d="M169.1 180l.3-.1z"/>
<path d="M169.1 180.1l.4-.2z"/>
<path d="M169.1 180.1l.4-.2-.3 .3z"/>
<path d="M169.5 179.9l-.3 .3z"/>
<path d="M169.2 180.2l.3-.2z"/>
<path d="M169.5 180l-.2 .2z"/>
<path d="M169.3 180.2l.2-.2z"/>
<path d="M169.5 180l-.1 .3z"/>
<path d="M169.6 180l-.2 .3z"/>
<path d="M169.6 180l-.1 .4z"/>
<path d="M169.6 180.1l-.1 .3z"/>
<path d="M169.7 180.1l-.2 .3z"/>
<path d="M169.7 180.1l-.1 .3z"/>
<path d="M169.7 180.1v.3z"/>
<path d="M169.8 180.1l-.1 .3z"/>
<path d="M169.8 180.1v.4l-.1-.1z"/>
<path d="M169.8 180.1v.4z"/>
<path d="M169.8 180.1l.1 .4z"/>
<path d="M169.9 180.1v.4z"/>
<path d="M169.9 180.1l.1 .3z"/>
<path d="M170 180.1v.3z"/>
<path d="M170 180.1l.1 .3z"/>
<path d="M170 180.1l.2 .3h-.1z"/>
<path d="M170 180.1l.2 .3z"/>
<path d="M170.1 180l.2 .3z"/>
<path d="M170.1 180l.3 .3z"/>
<path d="M170.2 180l.2 .3z"/>
<path d="M170.2 180l.3 .2-.1 .1z"/>
<path d="M170.2 180l.3 .2z"/>
<path d="M170.2 179.9l.3 .3z"/>
<path d="M170.3 179.9l.2 .3z"/>
<path d="M170.3 179.9l.3 .2-.1 .1z"/>
<path d="M170.3 179.8l.3 .3z"/>
<path d="M170.3 179.8l.3 .2z"/>
<path d="M170.3 179.8l.4 .1z"/>
<path d="M170.9 178.7h.4v.7z"/>
<path d="M170.9 178.7l.4 .7-.4 1z"/>
<path d="M171.3 179.4v.3l-.4 .7z"/>
<path d="M171.3 179.7v.7h-.4z"/>
<path d="M171.3 179.4l.8 .3h-.8z"/>
<path d="M171.3 179.4h.8v.3z"/>
<path d="M172.1 179.4l.4 1-.4-.7z"/>
<path d="M172.5 178.7v1.7l-.4-1z"/>
<path d="M172.1 179.7l.4 .7h-.4z"/>
<path d="M172.1 178.7h.4l-.4 .7z"/>
<path d="M172.9 178.7h.4v1.7z"/>
<path d="M172.9 178.7l.4 1.7h-.4z"/>
</g>
<path d="M271.5 179.8h1.4M273.3 179.8h.7M274.3 177v1.9M274.3 179.4v.9M274.3 179.8h2.8M277.5 179.8h.7M278.6 179.8h2.8M281.7 179.8h.7M282.8 179.8h1.4M274.3 180.8v1.9" fill="none" stroke="#0ff" stroke-width=".21"/>
<g fill="none" stroke="#00ff3f" stroke-width=".21">
<path d="M112.3 42.6l16.3 9.4M112.8 42.3l-9.2 5.3M113.8 43.2l-1.5-.6 1 .9M119.9 54.6l16.3 9.3M127.5 51.1l1.1 .9-1.5-.6M129.1 51.7l-9.3 5.3M83 77.1l16.2 9.4M87.8 75.5l-12.7 7.3M134.2 64.3l1.5-.7-1 .9M135.7 63.6l-37 22.6M75.6 82.5v6.9M75.8 83.8l-.2-1.2-.2 1.6"/>
<path d="M75.9 87.8l-.3 1.6-.2-1.3M87.8 82.4l-12.7 7.3M99.7 85.3l-1 .9 1.5-.6"/>
<circle cx="197.1" cy="59.2" r="2.12"/>
<circle cx="222.7" cy="54.4" r="2.12"/>
<circle cx="171.2" cy="78.2" r="2.12"/>
<circle cx="238.1" cy="110.4" r="2.12"/>
<circle cx="250.2" cy="105.9" r="2.12"/>
</g>
<g fill="none" stroke="#00ff40" stroke-width=".21">
<path d="M224.2 55.9l6.7 6.7M172.7 79.7l7.4 7.4M198.6 60.7l7.9 7.9M205.5 67.1l1 1.5-1.5-1M229.9 61.1l1 1.5-1.5-1M179.2 85.7l.9 1.4-1.5-.9M215.9 97.6l20.4 11.8M217.6 98.2l-1.7-.6 1.3 1.2M219.5 91.3l17.1 17.6M221 92.4l-1.5-1.1 1 1.5M241.5 97.2l7.2 7.2M243 98.2l-1.5-1 1 1.5"/>
<path d="M246.6 86.6l12.8 11.5M248.2 87.5l-1.6-.9 1.1 1.4M249.1 80.3l10.3 17.8h14.5M250.4 81.7l-1.3-1.4 .6 1.7"/>
</g>
<text font-size="3.1" x="217.4" y="193">CS75-□</text>
<g font-size="2.6">
<text x="145.3" y="11.7">No.</text>
<text x="162" y="11.9">名称 / Part name</text>
<text x="192.1" y="11.9">数量 / Pcs</text>
<text x="200.6" y="8.4">構成内容 / Components</text>
<text x="218.1" y="11.9">材質 / Material</text>
<text x="251.7" y="11.9">色・表面処理 / Color・Finish</text>
<text x="261.2" y="97.4">* CSPB-75</text>
<text x="166.4" y="129.4">＊オプションで専用基板（CSPB-75）をご用意しております。</text>
<text x="169.7" y="134.4">オリジナルで基板を製作する際は、3ページに記載の推奨基板形状の寸法をご確認ください。</text>
<text x="169.7" y="139.4">(基板厚1mm以外は電池を正しく挿入できず、接触不良を起こす可能性がございます。)</text>
<text x="166.4" y="144.4">＊Exclusive PCB (CSPB-75) is available as an optional part.</text>
<text x="168.9" y="149.4">Please refer to Page 3 for PCB dimensions if you are designing your own original PCB.</text>
<text x="168.9" y="154.4">(Contact failure may occur due to improper insertion / misalignment of batteries if a PCB</text>
<text x="168.9" y="159.4">of thickness other than 1.0mm is used.)</text>
<text x="81.1" y="174.1">■テクニカルデータ / Technical Data■</text>
<text x="81.1" y="179.2">使用温度範囲 / Operating temperature : -10℃ ～ +60℃</text>
<text x="81.1" y="184.1">電池構造 / Battery compartment type : CR2032 x 1</text>
<text x="176.4" y="180.4">株式会社タカチ電機工業</text>
<text x="217.4" y="181.2">ポータブルプラスチックケース</text>
<text x="85.3" y="192.4">色仕様（型番末尾□） / Color Type (End of product number□)</text>
<text x="90" y="196.4">記号 / Code</text>
<text x="130.1" y="196.4">色 / Color</text>
<text x="164.9" y="193.1">中根</text>
<text x="182.6" y="193.1">岡本</text>
<text x="200.3" y="193.1">野村</text>
<text x="229.9" y="198.8">2023/06/28</text>
<text x="274" y="198.4">1</text>
<text x="280.3" y="198.4">4</text>
</g>
<g font-size="2.1">
<text x="146.6" y="14.9">1</text>
<text x="153.1" y="15.1">上カバー / Top cover</text>
<text x="197.8" y="14.9">1</text>
<text x="206.1" y="15">ABS樹脂 UL94HB / ABS UL94HB</text>
<text x="248.5" y="15.1">ブラック , ホワイト / Black , White</text>
<text x="146.6" y="18.1">2</text>
<text x="146.6" y="21.2">3</text>
<text x="153.1" y="18.2">下カバー / Bottom cover</text>
<text x="153.1" y="21.3">電池カバー / Battery cover</text>
<text x="197.8" y="18.1">1</text>
<text x="197.8" y="21.2">1</text>
<text x="206.1" y="18.2">ABS樹脂 UL94HB / ABS UL94HB</text>
<text x="206.1" y="21.3">ABS樹脂 UL94HB / ABS UL94HB</text>
<text x="248.5" y="18.2">ブラック , ホワイト / Black , White</text>
<text x="248.5" y="21.4">ブラック , ホワイト / Black , White</text>
<text x="146.6" y="24.3">4</text>
<text x="146.6" y="27.4">5</text>
<text x="153.1" y="24.5">電池端子 / Battery contact</text>
<text x="153.1" y="27.6">取付ビス (ナベタッピング M1.6 x 6)</text>
<text x="196.4" y="24.3">1set</text>
<text x="197.8" y="27.5">4</text>
<text x="206.1" y="24.4">ステンレス SUS304 / Stainless steel SUS304</text>
<text x="206.1" y="27.6">鉄</text>
<text x="248.5" y="24.4">ニッケルメッキ / Nickel plated</text>
<text x="248.5" y="27.6">ニッケルメッキ , 三価黒クロメート</text>
<text x="153.1" y="30.8">Screw (Pan head self tapping M1.6 - 6)</text>
<text x="206.1" y="30.7">Steel</text>
<text x="248.5" y="30.7">Nickel plated , Black trivalent chromate</text>
<text x="196.6" y="59.9">5</text>
<text x="222.2" y="55.2">2</text>
<text x="170.6" y="78.9">3</text>
<text x="249.6" y="106.6">1</text>
<text x="237.6" y="111.1">4</text>
<text x="96.2" y="203.2">W</text>
<text x="96.3" y="199.8">B</text>
<text x="113.7" y="203.3">ホワイト / White</text>
<text x="113.7" y="199.9">ブラック / Black</text>
<text x="277.3" y="198.2">/</text>
</g>
<g font-size="2.1" fill="#f00">
<text x="213.2" y="177.4">品名/Title</text>
<text x="160.8" y="187.9">承認/Approved</text>
<text x="178.8" y="188">検図/Checked</text>
<text x="196.8" y="188">製図/Created</text>
<text x="213.2" y="188">型番/Product number</text>
<text x="270.4" y="186.6">尺度/Scale</text>
<text x="270.4" y="194.3">ページ/Page</text>
<text x="213.2" y="198.6">作成日/Date</text>
</g>
<text font-size="2" x="217.4" y="184.8">PORTABLE PLASTIC CASE</text>
<text font-size="1.9" x="160.9" y="202.8">本図面の著作権は株式会社タカチ電機工業に帰属します。 / Copyright (C) TAKACHI ELECTRONICS ENCLOSURE CO., LTD. All Rights Reserved.</text>
<text font-size="1.5" x="176.4" y="184.1">TAKACHI ELECTRONICS ENCLOSURE CO., LTD.</text>
</svg>
